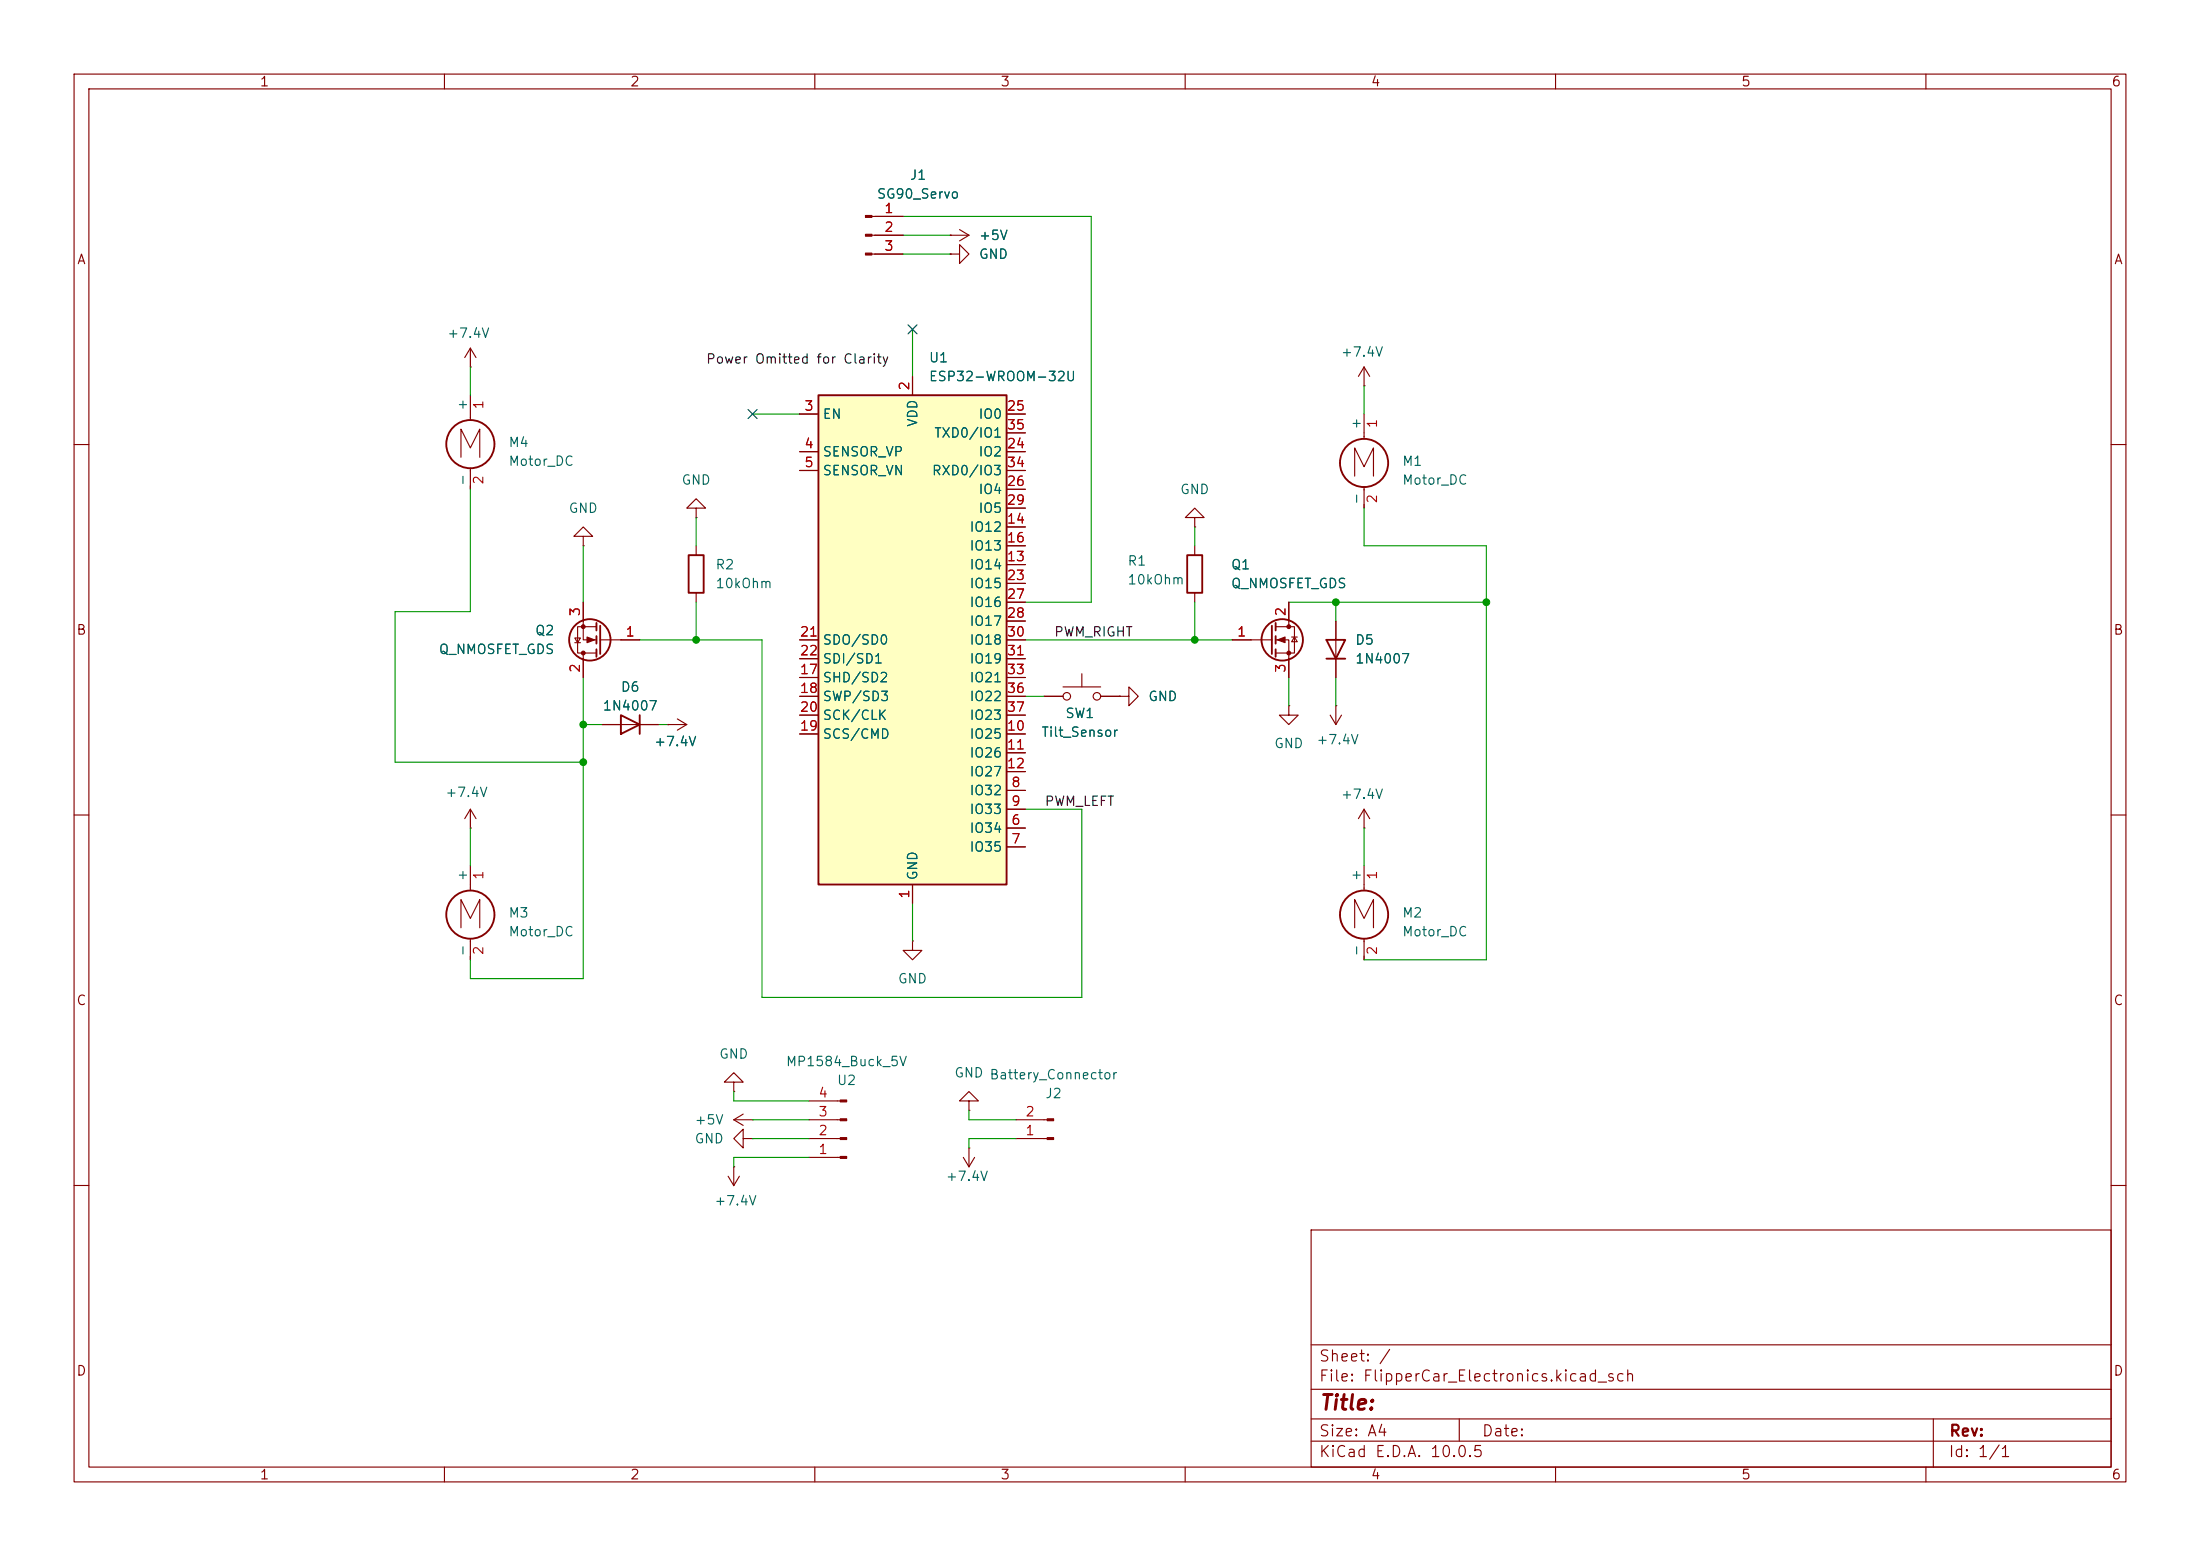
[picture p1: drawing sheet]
<svg xmlns="http://www.w3.org/2000/svg" width="297mm" height="210mm" viewBox="0 0 297 210" stroke-linecap="round" stroke-linejoin="round" font-family="sans-serif">
<g fill="none" stroke="#840000" stroke-width=".15">
<path d="M10 10h277v190h-277zM12 12h273v186h-273zM60 10v2M110 10v2M160 10v2M210 10v2M260 10v2M128.3 31.8h.1M128.3 34.3h1.2v-1.3l1.3 1.3-1.3 1.3v-1.3M128.3 34.3h.1M128.3 31.8h2.5M129.5 31l1.3 .8"/>
<path d="M130.8 31.8l-1.3 .7M10 60h2M285 60h2M166.4 86.4h5.3M172.2 84.6h2.6v3.5h-2.6M172.2 86.4h1.8v5M174 81.3v3.3M174.4 86h.7M174.8 86l.3 .6h-.7zM10 110h2M63.5 111.8h.1M63.5 109.2l-.8 1.3"/>
<path d="M63.5 109.2l.8 1.3M63.5 109.2v2.6M285 110h2M137.2 153.7h4.2M137.2 151.1h4.2M10 160h2M177 166h108v32h-108zM285 160h2M60 198v2M110 198v2M160 198v2M177 194.5h108"/>
<path d="M177 191.5h108M177 187.5h108M177 181.5h108M197 191.5v3M210 198v2M260 198v2M261 191.5v6.5"/>
</g>
<g fill="#840000" stroke="#840000" stroke-width=".15">
<path d="M141.4 153.5h.8v.3h-.8z"/>
<path d="M141.4 151h.8v.3h-.8z"/>
<path d="M172.5 86.4l1-.4v.7z"/>
<circle cx="174" cy="84.6" r=".25"/>
<circle cx="174" cy="88.1" r=".25"/>
</g>
<g fill="none" stroke="#840000" stroke-width=".25">
<path d="M171.7 84.5v3.8M172.2 84.1v1M172.2 85.9v1M172.2 87.6v1"/>
<circle cx="173.1" cy="86.4" r="2.79"/>
</g>
<path d="M110.5 53.3h25.4v66.1h-25.4z" fill="#ffffc2"/>
<g fill="none" stroke="#840000" stroke-width=".25">
<path d="M110.5 53.3h25.4v66.1h-25.4zM93 74.9h2v5.1h-2zM160.3 74.9h2v5.1h-2zM80.5 84.1v1M80.5 85.9v1M80.5 87.6v1M81 84.5v3.8M83.8 96.5l2.6 1.3-2.6 1.3zM86.4 96.5v2.6M179.1 86.4h2.5l-1.3 2.5zM179.1 88.9h2.5"/>
<circle cx="63.5" cy="59.9" r="3.3"/>
<circle cx="184.1" cy="62.5" r="3.3"/>
<circle cx="79.6" cy="86.4" r="2.79"/>
<circle cx="63.5" cy="123.4" r="3.3"/>
<circle cx="184.1" cy="123.4" r="3.3"/>
</g>
<g fill="none" stroke="#840000" stroke-width=".15">
<path d="M117.7 29.2h4.2M117.7 31.8h4.2M117.7 34.3h4.2M128.3 31.8h.1M128.3 34.3h.1M63.5 49.5h.1M63.5 47v2.5M63.5 53.3v3.4M63.5 47l-.8 1.3M63.5 47l.8 1.3M107.9 55.9h2.6M123.2 50.8v2.5"/>
<path d="M135.9 55.9h2.5M135.9 58.4h2.5M184.1 52.1h.1M184.1 49.5v2.6M184.1 55.9v3.3M184.1 49.5l-.7 1.3M184.1 49.5l.8 1.3M62.2 61.7v-3.8l1.3 2.6 1.3-2.6v3.8M63.5 63.2v2.8M78.7 72.4h1.3l-1.3-1.3-1.2 1.3h1.2v1.3M78.7 73.7h.1M94 68.6h1.2l-1.2-1.3-1.3 1.3h1.3v1.3"/>
<path d="M94 69.9h.1M94 73.7v1.2M107.9 61h2.6M107.9 63.5h2.6M135.9 61h2.5M135.9 63.5h2.5M135.9 76.2h2.5M135.9 71.1h2.5M135.9 73.7h2.5M135.9 78.7h2.5M135.9 66h2.5M135.9 68.6h2.5"/>
<path d="M161.3 69.9h1.3l-1.3-1.3-1.3 1.3h1.3v1.2M161.3 71.1h.1M161.3 73.7v1.2M182.9 64.3v-3.8l1.2 2.5 1.3-2.5v3.8M184.1 65.7v2.9M77.6 86.1h.8l-.4 .6zM77.6 86.7h.8M78.7 81.3v5.1h1.8M78.7 88.1v3.3M80.5 84.6h-2.5v3.5h2.5M81 86.4h5.4M81.3 97.8h7.6"/>
<path d="M90.2 97.8h.1M90.2 97.8h2.5M91.4 97l1.3 .8M92.7 97.8l-1.3 .8M94 80v1.3M107.9 99.1h2.6M107.9 91.4h2.6M107.9 94h2.6M107.9 96.5h2.6M107.9 86.4h2.6M107.9 88.9h2.6M135.9 99.1h2.5"/>
<path d="M135.9 91.4h2.5M135.9 94h2.5M135.9 96.5h2.5M135.9 86.4h2.5M135.9 88.9h2.5M135.9 81.3h2.5M135.9 83.8h2.5M141 94h2.5M143.5 92.7h5.1M146 90.9v1.8M148.6 94h2.5M151.1 94h1.3v-1.3l1.3 1.3-1.3 1.3v-1.3"/>
<path d="M151.1 94h.1M161.3 80v1.3M166.4 86.4h2.5M174 95.3v1.2h1.3l-1.3 1.3-1.3-1.3h1.3M174 95.3h.1M174 81.3v2.5M174 88.9v2.5M179.6 96.5l.7 1.3M180.3 95.3h.1M180.3 83.8v7.6M180.3 95.3v2.5M181.1 96.5l-.8 1.3"/>
<path d="M63.5 116.8v3.4M123.2 119.4v2.5M135.9 111.8h2.5M135.9 114.3h2.5M135.9 106.7h2.5M135.9 109.2h2.5M135.9 101.6h2.5M135.9 104.1h2.5M184.1 111.8h.1M184.1 109.2l-.7 1.3M184.1 109.2l.8 1.3M184.1 109.2v2.6"/>
<path d="M184.1 116.8v3.4M62.2 125.2v-3.8l1.3 2.6 1.3-2.6v3.8M63.5 126.7v2.8M123.2 127v1.3h1.3l-1.3 1.2-1.3-1.2h1.3M123.2 127h.1M182.9 125.2v-3.8l1.2 2.6 1.3-2.6v3.8M184.1 126.7v2.8M98.3 158.8l.8 1.2M99.1 146.1h1.2l-1.2-1.3-1.3 1.3h1.3v1.2M99.1 147.3h.1M99.1 157.5h.1M99.1 151.1h2.5"/>
<path d="M99.1 157.5v2.5M99.1 151.1l1.2 .8M99.8 158.8l-.7 1.2M100.3 153.7v-1.3l-1.2 1.3 1.2 1.2v-1.2h1.3M100.3 150.4l-1.2 .7M101.6 151.1h.1M101.6 153.7h.1M109.2 156.2h4.2M109.2 153.7h4.2M109.2 151.1h4.2M109.2 148.6h4.2M130 156.2l.8 1.3"/>
<path d="M130.8 154.9h.1M130.8 148.6h1.3l-1.3-1.3-1.3 1.3h1.3v1.3M130.8 149.9h.1M130.8 154.9v2.6M131.6 156.2l-.8 1.3"/>
<circle cx="144" cy="94" r=".51"/>
<circle cx="148.1" cy="94" r=".51"/>
</g>
<g fill="#840000" stroke="#840000" stroke-width=".15">
<path d="M79.2 86l1.1 .4-1.1 .3z"/>
<path d="M113.4 156.1h.9v.2h-.9z"/>
<path d="M113.4 153.5h.9v.3h-.9z"/>
<path d="M113.4 151h.9v.3h-.9z"/>
<path d="M113.4 148.5h.9v.2h-.9z"/>
<path d="M116.8 29.1h.9v.2h-.9z"/>
<path d="M116.8 31.6h.9v.3h-.9z"/>
<path d="M116.8 34.2h.9v.2h-.9z"/>
<circle cx="78.7" cy="88.1" r=".25"/>
<circle cx="78.7" cy="84.6" r=".25"/>
</g>
<g fill="none" stroke="#009600" stroke-width=".15">
<path d="M121.9 29.2h25.4v52.1h-8.9M121.9 34.3h6.4M121.9 31.8h6.4M63.5 49.5v3.8M101.6 55.9h6.3M123.2 44.5v6.3M184.1 52.1v3.8M63.5 66v16.6h-10.2v20.3h25.4M78.7 73.7v7.6M94 69.9v3.8M161.3 71.1v2.6M184.1 68.6v5.1h16.6v55.8h-16.6"/>
<path d="M78.7 91.4v40.7h-15.2v-2.6M78.7 97.8h2.6M86.4 86.4h16.5v48.2h43.1v-25.4h-7.6M88.9 97.8h1.3M94 81.3v5.1M138.4 86.4h28M138.4 94h2.6M161.3 81.3v5.1M174 81.3h26.7M174 91.4v3.9M180.3 81.3v2.5M180.3 91.4v3.9"/>
<path d="M63.5 111.8v5M184.1 111.8v5M123.2 121.9v5.1M99.1 147.3v1.3h10.1M101.6 153.7h7.6M101.6 151.1h7.6M109.2 156.2h-10.1v1.3M130.8 149.9v1.2h6.4M137.2 153.7h-6.4v1.2"/>
</g>
<path d="M101 55.3l1.2 1.2M102.2 55.3l-1.2 1.2M122.6 43.8l1.2 1.3M123.8 43.8l-1.2 1.3" fill="none" stroke="#000084" stroke-width=".15"/>
<g fill="#009600" stroke="#009600" stroke-width=".14">
<circle cx="200.7" cy="81.3" r=".46"/>
<circle cx="180.3" cy="81.3" r=".46"/>
<circle cx="161.3" cy="86.4" r=".46"/>
<circle cx="94" cy="86.4" r=".46"/>
<circle cx="78.7" cy="97.8" r=".46"/>
<circle cx="78.7" cy="102.9" r=".46"/>
</g>
<text font-size="2" fill="#840000" x="178" y="190.8">Title:</text>
<g font-size="1.5" fill="#840000">
<text x="178" y="184.1">Sheet: /</text>
<text x="178" y="186.8">File: FlipperCar_Electronics.kicad_sch</text>
<text x="178" y="197">KiCad E.D.A. 10.0.5</text>
<text x="178" y="194.2">Size: A4</text>
<text x="200" y="194.2">Date:</text>
<text x="263" y="197">Id: 1/1</text>
<text x="263" y="194.2">Rev:</text>
</g>
<g font-size="1.3" fill="#840000">
<text x="35" y="12">1</text>
<text x="85" y="12">2</text>
<text x="135" y="12">3</text>
<text x="185" y="12">4</text>
<text x="235" y="12">5</text>
<text x="285" y="12">6</text>
<text x="10.3" y="36">A</text>
<text x="285.3" y="36">A</text>
<text x="10.2" y="86">B</text>
<text x="285.2" y="86">B</text>
<text x="10.2" y="136">C</text>
<text x="285.2" y="136">C</text>
<text x="10.2" y="186">D</text>
<text x="285.2" y="186">D</text>
<text x="35" y="200">1</text>
<text x="85" y="200">2</text>
<text x="135" y="200">3</text>
<text x="185" y="200">4</text>
<text x="235" y="200">5</text>
<text x="285" y="200">6</text>
</g>
<g font-size="1.3" fill="#006464">
<text x="118.3" y="27.1">SG90_Servo</text>
<text x="122.7" y="24.6">J1</text>
<text x="132.1" y="32.7">+5V</text>
<text x="132.1" y="35.3">GND</text>
<text x="60.3" y="45.9">+7.4V</text>
<text x="125.3" y="49.2">U1</text>
<text x="125.3" y="51.8">ESP32-WROOM-32U</text>
<text x="180.9" y="48.5">+7.4V</text>
<text x="63.4" y="55.5" transform="rotate(-90 63.4 55.5)">+</text>
<text x="111" y="56.8">EN</text>
<text x="124.2" y="57.7" transform="rotate(-90 124.2 57.7)">VDD</text>
<text x="126" y="59.4">TXD0/IO1</text>
<text x="132" y="56.8">IO0</text>
<text x="184" y="58.1" transform="rotate(-90 184 58.1)">+</text>
<text x="63.4" y="65.7" transform="rotate(-90 63.4 65.7)">-</text>
<text x="68.6" y="60.7">M4</text>
<text x="68.6" y="63.2">Motor_DC</text>
<text x="91.9" y="65.7">GND</text>
<text x="111" y="61.9">SENSOR_VP</text>
<text x="111" y="64.5">SENSOR_VN</text>
<text x="125.7" y="64.5">RXD0/IO3</text>
<text x="132" y="61.9">IO2</text>
<text x="189.2" y="63.2">M1</text>
<text x="189.2" y="65.7">Motor_DC</text>
<text x="76.7" y="69.5">GND</text>
<text x="132" y="67">IO4</text>
<text x="132" y="69.5">IO5</text>
<text x="159.2" y="67">GND</text>
<text x="184" y="68.2" transform="rotate(-90 184 68.2)">-</text>
<text x="96.5" y="77.2">R2</text>
<text x="130.8" y="77.2">IO14</text>
<text x="130.8" y="72.1">IO12</text>
<text x="130.8" y="74.6">IO13</text>
<text x="152.1" y="76.7">R1</text>
<text x="166.1" y="77.2">Q1</text>
<text x="96.5" y="79.7">10kOhm</text>
<text x="130.8" y="79.7">IO15</text>
<text x="130.8" y="82.2">IO16</text>
<text x="152.1" y="79.2">10kOhm</text>
<text x="166.1" y="79.7">Q_NMOSFET_GDS</text>
<text x="59.1" y="88.6">Q_NMOSFET_GDS</text>
<text x="72.2" y="86.1">Q2</text>
<text x="111" y="87.3">SDO/SD0</text>
<text x="111" y="89.9">SDI/SD1</text>
<text x="130.8" y="84.8">IO17</text>
<text x="130.8" y="87.3">IO18</text>
<text x="130.8" y="89.9">IO19</text>
<text x="182.9" y="87.3">D5</text>
<text x="182.9" y="89.9">1N4007</text>
<text x="83.7" y="93.7">D6</text>
<text x="111" y="92.4">SHD/SD2</text>
<text x="111" y="94.9">SWP/SD3</text>
<text x="130.8" y="92.4">IO21</text>
<text x="130.8" y="94.9">IO22</text>
<text x="154.9" y="94.9">GND</text>
<text x="81.3" y="96.2">1N4007</text>
<text x="88.2" y="101">+7.4V</text>
<text x="111" y="100">SCS/CMD</text>
<text x="111" y="97.5">SCK/CLK</text>
<text x="130.8" y="100">IO25</text>
<text x="130.8" y="97.5">IO23</text>
<text x="140.5" y="99.8">Tilt_Sensor</text>
<text x="143.7" y="97.2">SW1</text>
<text x="171.9" y="101.3">GND</text>
<text x="177.6" y="100.8">+7.4V</text>
<text x="60" y="107.9">+7.4V</text>
<text x="130.8" y="107.6">IO32</text>
<text x="130.8" y="102.6">IO26</text>
<text x="130.8" y="105.1">IO27</text>
<text x="130.8" y="112.7">IO34</text>
<text x="130.8" y="110.2">IO33</text>
<text x="180.9" y="108.2">+7.4V</text>
<text x="63.4" y="119" transform="rotate(-90 63.4 119)">+</text>
<text x="124.2" y="118.9" transform="rotate(-90 124.2 118.9)">GND</text>
<text x="130.8" y="115.3">IO35</text>
<text x="184" y="119" transform="rotate(-90 184 119)">+</text>
<text x="68.6" y="124.2">M3</text>
<text x="189.2" y="124.2">M2</text>
<text x="63.4" y="129.2" transform="rotate(-90 63.4 129.2)">-</text>
<text x="68.6" y="126.7">Motor_DC</text>
<text x="184" y="129.2" transform="rotate(-90 184 129.2)">-</text>
<text x="189.2" y="126.7">Motor_DC</text>
<text x="121.1" y="133">GND</text>
<text x="97" y="143.2">GND</text>
<text x="106" y="144.2">MP1584_Buck_5V</text>
<text x="112.9" y="146.8">U2</text>
<text x="128.7" y="145.7">GND Battery_Connector</text>
<text x="141" y="148.5">J2</text>
<text x="93.7" y="152.1">+5V</text>
<text x="93.7" y="154.6">GND</text>
<text x="127.6" y="159.7">+7.4V</text>
<text x="96.3" y="163">+7.4V</text>
</g>
<g font-size="1.3" fill="#a90000">
<text x="119.3" y="29.1">1</text>
<text x="119.3" y="31.6">2</text>
<text x="119.3" y="34.2">3</text>
<text x="123.1" y="52.8" transform="rotate(-90 123.1 52.8)">2</text>
<text x="65.6" y="55.3" transform="rotate(-90 65.6 55.3)">1</text>
<text x="108.5" y="55.7">3</text>
<text x="135.8" y="55.7">25</text>
<text x="135.8" y="58.3">35</text>
<text x="186.2" y="57.9" transform="rotate(-90 186.2 57.9)">1</text>
<text x="65.6" y="65.5" transform="rotate(-90 65.6 65.5)">2</text>
<text x="108.5" y="60.8">4</text>
<text x="108.5" y="63.4">5</text>
<text x="135.8" y="60.8">24</text>
<text x="135.8" y="65.9">26</text>
<text x="135.8" y="63.4">34</text>
<text x="135.8" y="71">14</text>
<text x="135.8" y="68.4">29</text>
<text x="186.2" y="68" transform="rotate(-90 186.2 68)">2</text>
<text x="135.8" y="76.1">13</text>
<text x="135.8" y="73.5">16</text>
<text x="78.6" y="83.3" transform="rotate(-90 78.6 83.3)">3</text>
<text x="135.8" y="78.6">23</text>
<text x="135.8" y="81.1">27</text>
<text x="135.8" y="83.7">28</text>
<text x="173.9" y="83.3" transform="rotate(-90 173.9 83.3)">2</text>
<text x="84.4" y="86.2">1</text>
<text x="107.9" y="86.2">21</text>
<text x="107.9" y="88.8">22</text>
<text x="135.8" y="86.2">30</text>
<text x="135.8" y="88.8">31</text>
<text x="166.9" y="86.2">1</text>
<text x="78.6" y="90.9" transform="rotate(-90 78.6 90.9)">2</text>
<text x="107.9" y="91.3">17</text>
<text x="107.9" y="93.8">18</text>
<text x="135.8" y="91.3">33</text>
<text x="135.8" y="93.8">36</text>
<text x="173.9" y="90.9" transform="rotate(-90 173.9 90.9)">3</text>
<text x="107.9" y="98.9">19</text>
<text x="107.9" y="96.4">20</text>
<text x="135.8" y="98.9">10</text>
<text x="135.8" y="101.5">11</text>
<text x="135.8" y="96.4">37</text>
<text x="135.8" y="104">12</text>
<text x="136.4" y="106.5">8</text>
<text x="136.4" y="111.6">6</text>
<text x="136.4" y="109.1">9</text>
<text x="65.6" y="118.8" transform="rotate(-90 65.6 118.8)">1</text>
<text x="136.4" y="114.2">7</text>
<text x="186.2" y="118.8" transform="rotate(-90 186.2 118.8)">1</text>
<text x="123.1" y="121.4" transform="rotate(-90 123.1 121.4)">1</text>
<text x="65.6" y="129" transform="rotate(-90 65.6 129)">2</text>
<text x="186.2" y="129" transform="rotate(-90 186.2 129)">2</text>
<text x="110.4" y="148.5">4</text>
<text x="110.4" y="153.5">2</text>
<text x="110.4" y="151">3</text>
<text x="138.3" y="153.5">1</text>
<text x="138.3" y="151">2</text>
<text x="110.4" y="156.1">1</text>
</g>
<g font-size="1.3" fill="#0f0f0f">
<text x="95.2" y="49.4">Power Omitted for Clarity</text>
<text x="142.2" y="86.2">PWM_RIGHT</text>
<text x="140.9" y="109.1">PWM_LEFT</text>
</g>
</svg>
